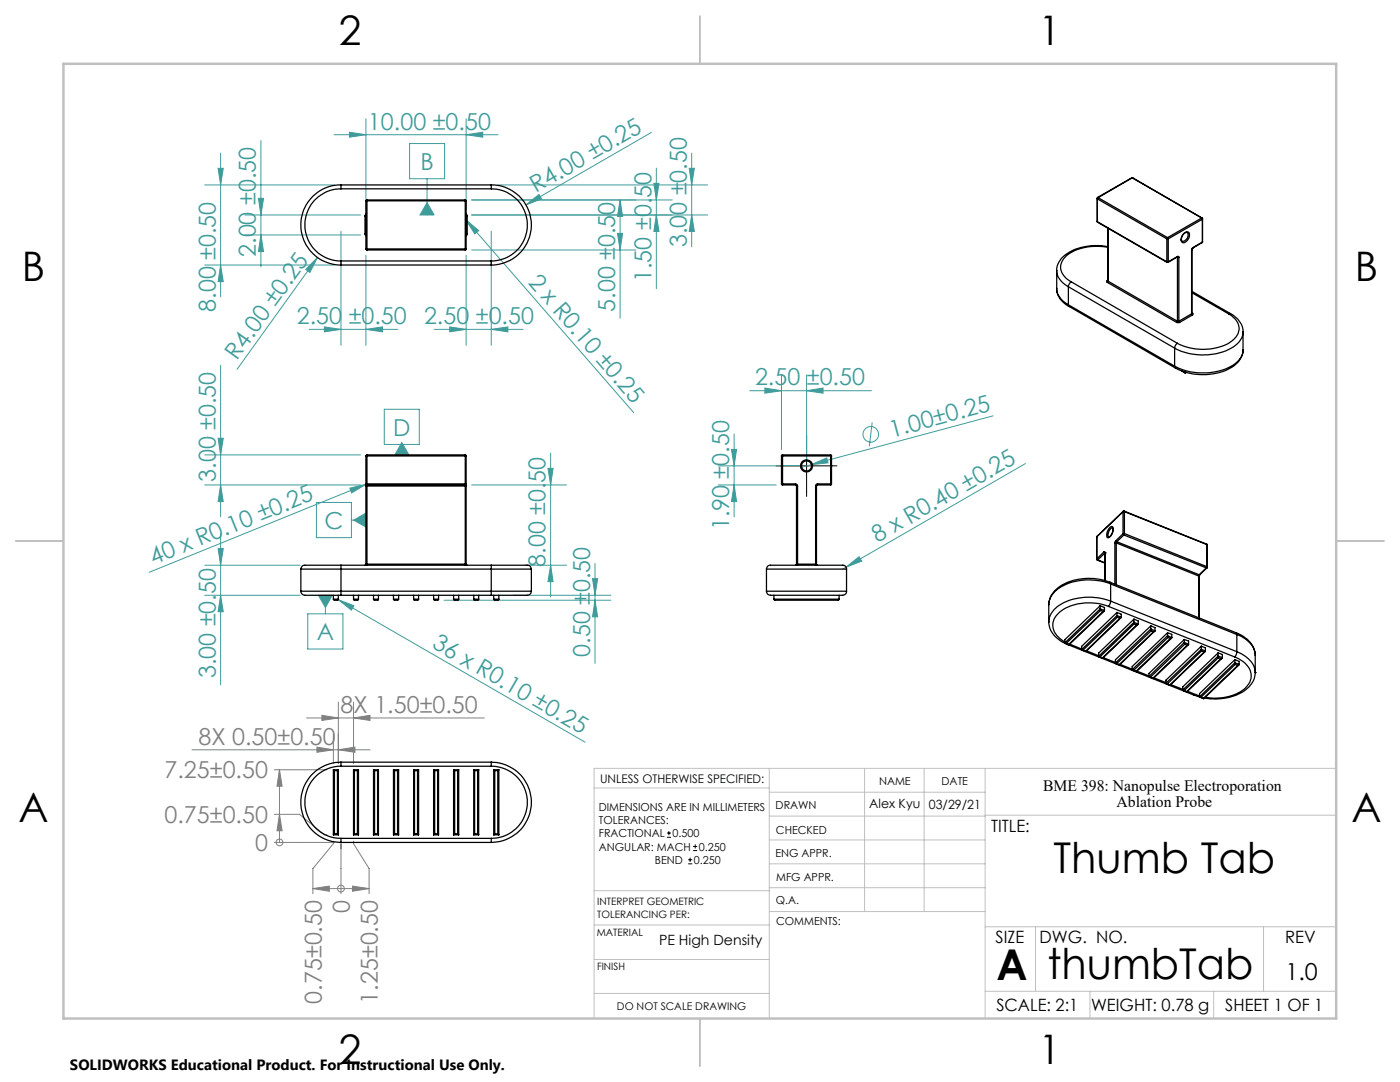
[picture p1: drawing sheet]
<svg xmlns="http://www.w3.org/2000/svg" width="279mm" height="216mm" viewBox="0 0 279 216" stroke-linecap="round" stroke-linejoin="round" font-family="sans-serif">
<g fill="none" stroke="#3f9c9a" stroke-width=".2">
<path d="M40.9 36.9h25.9M43.5 33.6h1.1l-.6 3.3zM44 30.6v28.6M51.6 39.6h1l-.5 3.3zM52.1 28v25.2M66.7 26.9h32.7M69.7 26.4l3.3 .5-3.3 .5zM73 23.7v18.1M81.7 28.6h7v7.1h-7zM85.2 35.7v7.2M93 26.9l3.3-.5v1zM93 23.7v18.1"/>
<path d="M94.1 39.9h40.1M99.3 36.9h41.9M123.8 39.9l.4 3.3h-1zM123.8 39.9v23.6M130 26.4l-25 14.5M130.5 36.6h1l-.5 3.3zM131 33.5v24.1M137.5 33.6h1.1l-.6 3.3zM138 30.6v18.6M40.9 52.9h25.9M44 52.9l.6 3.3h-1.1zM48.9 42.9h23.1"/>
<path d="M48.9 46.9h23.1M52.1 46.9l.5 3.3h-1zM63.4 51.4l-1.6 3-.8-.6zM63.4 51.4l-16.1 22.3M68.1 46.1v22.8M73 50.9v18M85.2 40.4l1.4 2.5h-2.8zM92.9 43.7l.1 .2M93 43.9l2.5 2.1-.7 .7zM93 43.9l33.5 38.4M93 50.9v18M94.1 42.9h47.1"/>
<path d="M94.1 49.9h32.8M98 46.1v22.8M105 40.9l2.6-2.1 .5 .9zM123.2 46.6h1l-.4 3.3zM131 42.9l.5 3.3h-1zM138 42.9l.6 3.3h-1.1zM44 72.9v30.2M61.7 65.7h17.7M64.7 65.2l3.4 .5-3.4 .5zM73 65.7l3.3-.5v1zM86.7 65.7h17.7M89.7 65.2l3.3 .5-3.3 .5z"/>
<path d="M98 65.7l3.4-.5v1zM149.6 78h24.3M152.6 77.4l3.4 .6-3.4 .5zM156 74.8v14.9M161 78l3.3-.6v1.1zM161 74.8v16.9M40.9 96.8h31.1M40.9 90.8h31.1M43.5 87.5h1.1l-.6 3.3zM44 96.8l.6 3.3h-1.1zM69.8 97.4l3.3-.8-2.9 1.8zM73.1 96.6l-43.3 17.6"/>
<path d="M73.2 96.6h-.1M76.7 81.7h7v7h-7zM80.2 88.7v2.1M80.2 88.3l1.4 2.5h-2.8zM94.1 96.8h19M109.4 93.5h1l-.5 3.3zM109.9 90.4v28.7M143.3 96.8h11.6M143.3 93h16.4M146 89.7h1l-.5 3.3zM146.5 96.8l.5 3.3h-1zM146.5 86.6v16.5"/>
<path d="M161.9 92.7l3.1-1.3 .2 1zM161.9 92.7l-1.9 .5M174.1 84.3l-.6 4.7M198.2 83l-36.3 9.7M204.6 92.5l-35.8 20.7M40.9 118.8h19M40.9 112.8h19M43.5 109.5h1.1l-.6 3.3zM44 106.4v30.3M44 118.8l.6 3.3h-1.1zM63.1 100.3h7v7h-7zM63.5 118.8h2.8l-1.4 2.4z"/>
<path d="M64.9 118.8v3.7M67.3 119.6l.2 .1M67.5 119.7l3.1 1.2-.5 .8zM67.5 119.7l49.3 28.4M70.1 103.8h2.9M70.6 103.8l2.4-1.4v2.8zM88.6 119.8h33.3M102.4 118.8h19.5M104.7 112.8h8.4M109.9 112.8l.5 3.3h-1zM118.3 115.5h1l-.6 3.3zM118.7 119.8l.6 3.3h-1z"/>
<path d="M118.7 112.4v20M168.8 113.2l2.7-2.1 .5 .9zM168.8 113.2l-.6 .4M61.4 122.5h7v7h-7z"/>
<circle cx="173.8" cy="86.6" r="1.56"/>
</g>
<path d="M154.9 93h12.1M161 86.9v12.2M133.1 167.1h.8M133.1 166.2h.8M133.5 165.8v.9M137.3 172.4h.8M137.3 171.6h.8M137.7 171.1v.9M138.3 169.7h.8M138.3 168.9h.8M138.7 168.5v.8" fill="none" stroke="#000" stroke-width=".2"/>
<g fill="none" stroke="#808080" stroke-width=".2">
<path d="M38.3 149.6h35.6M54.8 153.6h10.5M55.8 153.6v14.5M55.8 153.6l.5 3.3h-1zM61.2 143.3h35.5M63.3 149.1l3.2 .5-3.2 .5zM64.2 142.7l3.3 .6-3.3 .5zM66.5 146.4v5.9M67.5 149.6l3.3-.5v1zM67.5 140.1v12.2M70.6 143.3l3.2-.6v1.1zM70.6 140.1v12.2"/>
<path d="M54.8 168.1h12M54.8 162.5h5l5 4.1h.5M55.8 162.5l.5 3.3h-1zM55.8 168.1h.1M62.4 177.3h11.3M62.4 177.3l3.3-.5v1zM66.5 167.9v.4l-4.1 5v5M68.1 177.3h.1M68.1 168.3v10M70.3 176.8l3.4 .5-3.4 .5zM70.6 167.9v.4l3.1 5v5"/>
<circle cx="55.8" cy="168.1" r=".67"/>
<circle cx="68" cy="177.3" r=".68"/>
</g>
<g fill="none" stroke="#c0c0c0" stroke-width=".2">
<path d="M118.6 157.2h34.9M153.5 153.3v49.9M153.5 158.1h43.1M172.5 153.3v28.6M184.4 153.3v28.6M196.6 153.3v49.9M266.7 153.3h-148.1v49.9M118.6 177.7h35M153.5 167.6h43.1M153.5 162.8h43.1M153.5 172.4h43.1M153.5 177.1h43.1"/>
<path d="M196.6 162.7h70.1M118.6 191.5h34.9M118.6 184.6h35M118.6 198.2h34.9M153.6 181.9h43M196.6 197.8h70.1M196.6 184.9h70.1M206.7 184.9v12.9M217.5 197.8v5.4M242.2 197.8v5.4M252.2 184.9v12.9"/>
</g>
<path d="M139.7 3.2v9.5M3.1 107.9h9.6M266.7 107.9h9.5M139.7 203.2v9.6" fill="none" stroke="#c0c0c0" stroke-width=".25"/>
<path d="M12.7 12.7h254v190.5h-254z" fill="none" stroke="#c0c0c0" stroke-width=".5"/>
<path d="M63.5 118.8h2.8l-1.4 2.4zM70.6 103.8l2.4-1.4v2.8zM80.2 88.3l1.4 2.5h-2.8zM85.2 40.4l1.4 2.5h-2.8z" fill="#3f9c9a"/>
<g fill="#808080">
<path d="M55.8 162.5l.5 3.3h-1zM55.8 153.6l.5 3.3h-1z"/>
<path d="M62.4 177.3l3.3-.5v1zM70.3 176.8l3.4 .5-3.4 .5z"/>
<path d="M64.2 142.7l3.3 .6-3.3 .5zM70.6 143.3l3.2-.6v1.1zM63.3 149.1l3.2 .5-3.2 .5zM67.5 149.6l3.3-.5v1z"/>
</g>
<g fill="#3f9c9a">
<path d="M161.9 92.7l3.1-1.3 .2 1z"/>
<path d="M69.8 97.4l3.3-.8-2.9 1.8z"/>
<path d="M168.8 113.2l2.7-2.1 .5 .9z"/>
<path d="M105 40.9l2.6-2.1 .5 .9z"/>
<path d="M63.4 51.4l-1.6 3-.8-.6z"/>
<path d="M93 43.9l2.5 2.1-.7 .7z"/>
<path d="M67.5 119.7l3.1 1.2-.5 .8z"/>
<path d="M161 78l3.3-.6v1.1zM152.6 77.4l3.4 .6-3.4 .5zM98 65.7l3.4-.5v1zM89.7 65.2l3.3 .5-3.3 .5zM73 65.7l3.3-.5v1zM64.7 65.2l3.4 .5-3.4 .5z"/>
<path d="M69.7 26.4l3.3 .5-3.3 .5zM93 26.9l3.3-.5v1z"/>
<path d="M44 118.8l.6 3.3h-1.1zM43.5 109.5h1.1l-.6 3.3zM109.9 112.8l.5 3.3h-1zM109.4 93.5h1l-.5 3.3zM44 96.8l.6 3.3h-1.1zM43.5 87.5h1.1l-.6 3.3zM118.7 119.8l.6 3.3h-1zM118.3 115.5h1l-.6 3.3zM131 42.9l.5 3.3h-1zM130.5 36.6h1l-.5 3.3z"/>
<path d="M146 89.7h1l-.5 3.3zM146.5 96.8l.5 3.3h-1zM43.5 33.6h1.1l-.6 3.3zM44 52.9l.6 3.3h-1.1zM123.8 39.9l.4 3.3h-1zM123.2 46.6h1l-.4 3.3zM51.6 39.6h1l-.5 3.3zM52.1 46.9l.5 3.3h-1zM137.5 33.6h1.1l-.6 3.3zM138 42.9l.6 3.3h-1.1z"/>
</g>
<g fill="none" stroke="#000" stroke-width=".25">
<path d="M68.1 37.7a7.2 7.2 0 0 0-7.2 7.2 7.2 7.2 0 0 0 7.2 7.2M68.1 36.9a8 8 0 0 0-8.1 8 8 8 0 0 0 8.1 8M68.1 36.9v.8M68.1 37.7h29.9M68.1 36.9h29.9M73.2 39.9v.2M73.2 39.9l-.2 .2M73.2 39.9h19.7M92.9 39.9l.1 .2M92.9 39.9v.2M98 37.7a7.2 7.2 0 0 1 7.2 7.2 7.2 7.2 0 0 1-7.2 7.2M98 36.9v.8"/>
<path d="M98 36.9a8 8 0 0 1 8.1 8 8 8 0 0 1-8.1 8M219 39.6v.1M219 39.6v4.6M219 39.7l13.9 8M219 39.4v.2M219 39.4h.1M219.1 39.4l-.1 .3M219.1 39.4l13.9 8M225.8 35.5h.3M225.8 35.5h.2M225.8 35.5l-6.8 3.9M226 35.5h.1"/>
<path d="M226 35.5l-6.9 3.9M226 35.5l13.8 8M226.1 35.5l13.8 8M68.1 52.1v.8M68.1 52.1h29.9M68.1 52.9h29.9M72.8 43.1h.2M72.8 46.7h.2M72.8 46.7l.2 .3M72.8 43.1v3.6M73 40.1h.2M73 49.7h.2"/>
<path d="M73 49.7l.2 .2M73 42.7l-.2 .4M73 40.1v9.6M73.2 49.7v.2M73.2 40.1v9.6M73.2 40.1h19.7M73.2 49.7h19.7M73.2 49.9h19.7M92.9 40.1h.1M92.9 49.7h.1M92.9 49.7v.2M92.9 40.1v9.6"/>
<path d="M93 49.7l-.1 .2M93 43.1h.2M93 46.7h.2M93 42.7l.2 .4M93 40.1v9.6M93.2 46.7l-.2 .3M93.2 43.1v3.6M98 52.1v.8M210.9 57.6a4.1 4.1 0 0 0 2.5 3.6M210.9 54a3.9 3.9 0 0 0 2.3 3.2M210.9 54v3.5a4 4 0 0 0 2.3 3.3M213.2 57.2l21.2 12.3"/>
<path d="M213.2 57.2v3.6M213.8 56.2l-.4 .5-.2 .5M213.8 56.2l21.2 12.3M219 44.2v.1M219 44.2l13.9 8M219 44.3l13.9 8.1M221 56l-.1 .1 .1 .2M221 56.3l13.8 8M221.1 49.2a11 11 0 0 0-9 2.1 3.7 3.7 0 0 0-1.2 2.7M221.1 49.4a10.1 10.1 0 0 0-8.6 2 2.77 2.77 0 0 0 .6 4.4l.7 .4M221.1 56v.1M221.1 45.5v10.5h-.1"/>
<path d="M221.1 56h-.1M221.1 56.1l-.1 .2M221.1 56.1l13.9 8M221.1 45.5v10.6M232.9 47.7h.3M232.9 52.2h.3M232.9 52.2v.2M232.9 47.7v4.5M232.9 52.4h.2M233 47.4l.2 .3M233 47.4l-.1 .3M233.2 52.2l-.1 .2"/>
<path d="M233.2 47.7v4.5M234.9 51.3h.1M235 51.3h.1M235 51.3l-1.9 1.1M235 51.2h.2l.1 .1M235 51.3h.3M235 51.2v.1M235 51.2l-1.8 1M235 51.3v12.8M235.3 51.3v12.8M236.3 46.5a.62 .62 0 0 1 .9-.2 .62 .62 0 0 1 .1 .9 1.29 1.29 0 0 1-1.4 1.2 1.33 1.33 0 0 1 .4-1.9zM236.9 46.4a1.09 1.09 0 0 1 0 1.2 1.09 1.09 0 0 1-1.1 .5 1.34 1.34 0 0 1 1.1-1.7"/>
<path d="M237.8 49.9v12.7M237.9 49.8l-.1 .1M237.9 49.8v12.7M237.9 58.1l7.7 4.5M237.9 58.4l7.3 4.2M238.1 49.5l-.2 .3M238.1 49.4l-.3 .5M238.1 49.4v.1M239.8 43.5l.2 .2M239.8 43.5h.1M239.8 43.5l-6.8 3.9M239.9 43.5l.1 .2"/>
<path d="M239.9 48.4l-1.8 1.1M240 48.3l-.1 .1M240 43.7l-6.8 4M240 43.7v4.6M240 48.3l-1.9 1.1M240 43.7h.1M240 48.3h.1M213.2 60.8l.2 .4M213.2 60.8l21.2 12.3M213.4 61.2l21.2 12.2M234.4 73.1l.2 .3M234.4 69.5v3.6"/>
<path d="M234.8 64.3h.6M235 68.5l-.4 .4-.2 .6M235 64.1h.3M235 64.1l-.2 .2M235.3 64.1l.1 .2M235.9 74l.6 .4M236.1 74.1l.4 .3M236.5 74.4h.1M236.5 74.3v.1M236.7 74.3l-.2 .1M237.8 62.6l.1 .3M237.8 62.6l-2.5 1.5"/>
<path d="M237.9 62.5h.1M237.9 62.5l-.1 .1M237.9 62.5l.2 .2-.2 .2M237.9 62.9l-2.5 1.4M245.2 62.6a3.3 3.3 0 0 1 2 3.7 5.9 5.9 0 0 1-4.7 3.2 11.4 11.4 0 0 1-7.5-1M245.6 62.6a4.5 4.5 0 0 1 2.5 3.6M245.6 62.6h-.4M248.1 69.8a4.8 4.8 0 0 1-3.4 4.1 12.3 12.3 0 0 1-10.1-.5M248.1 66.2a4.2 4.2 0 0 1-3 3.6 12.4 12.4 0 0 1-10.7-.3M248.1 69.8a4.2 4.2 0 0 1-3 3.6 12.7 12.7 0 0 1-10.7-.3M248.1 66.2v3.6M73 91h.2"/>
<path d="M73 96.6h.2M73 96.6l.2 .2M73 97h.2M73 96.6v.4M73 91v5.6M73 97v15.6M73.2 96.6v.2M73.2 90.8v.2M73.2 90.8l-.2 .2M73.2 96.8v.2M73.2 91v5.6M73.2 97v15.6"/>
<path d="M73.2 91h19.7M73.2 96.6h19.7M73.2 90.8h19.7M73.2 96.8h19.7M73.2 97h19.7M92.9 90.8l.1 .2M92.9 91h.1M92.9 90.8v.2M92.9 96.6h.1M92.9 96.6v.2M92.9 97h.1M92.9 96.8v.2"/>
<path d="M92.9 91v5.6M92.9 97v15.6M93 96.6l-.1 .2M93 96.6v.4M93 91v5.6M93 97v15.6M156 91h.2M156 96.6h.2M156 96.6l.2 .2M156 91v5.6M156.2 90.8v.2M156.2 96.6v.2"/>
<path d="M156.2 90.8l-.2 .2M156.2 91h9.6M156.2 96.6h2.6M156.2 90.8h9.6M156.2 96.8h2.6M156.2 91v5.6M158.8 96.6h.2l.2 .4M158.8 96.6v.2M158.8 96.8l.2 .2M159 97h.2M159 97v15.6M159.2 97v15.6"/>
<path d="M162.8 97h.1M162.8 97v15.6M162.9 97v15.6M163.2 96.6v.2M163.2 96.6l-.4 .2v.2M163.2 96.8l-.3 .2M163.2 96.6h2.6M163.2 96.8h2.6M165.8 91h.1M165.8 90.8v.2M165.8 90.8l.1 .2M165.8 96.6h.1"/>
<path d="M165.8 96.6v.2M165.8 91v5.6M165.9 96.6l-.1 .2M165.9 91v5.6M60 118a1.09 1.09 0 0 0 1.6 .8h6.5M60 113.6h8.1M60 118h8.1M60 113.6v4.4M66.5 119.6l.2 .2h.7l.1-.2M66.5 119.6h1M66.5 118.8v.8M67.5 118.8v.8"/>
<path d="M68.1 112.8h-6.9a.86 .86 0 0 0-1.2 .8M68.1 112.8v.8M68.1 118v.8M68.1 113.6v4.4M68.1 118h29.9M68.1 113.6h29.9M68.1 112.8h29.9M68.1 118.8h29.9M70.6 119.6l.1 .2h.7l.1-.2M70.6 119.6h.9M70.6 118.8v.8M71.5 118.8v.8"/>
<path d="M73 112.6l-.2 .2M73 112.6h.2M73.2 112.6v.2M73.2 112.6h19.7M74.5 119.6l.1 .2h.8l.1-.2M74.5 119.6h1M74.5 118.8v.8M75.5 118.8v.8M78.5 119.6l.2 .2h.7l.2-.2M78.5 119.6h1.1M78.5 118.8v.8M79.6 118.8v.8"/>
<path d="M82.5 119.6l.2 .2h.7l.1-.2M82.5 119.6h1M82.5 118.8v.8M83.5 118.8v.8M86.5 119.6l.2 .2h.7l.1-.2M86.5 119.6h1M86.5 118.8v.8M87.5 118.8v.8M90.5 119.6l.2 .2h.7l.1-.2M90.5 119.6h1M90.5 118.8v.8M91.5 118.8v.8"/>
<path d="M92.9 112.6h.1M92.9 112.6v.2M93 112.6l.2 .2M94.5 119.6l.2 .2h.7l.1-.2M94.5 119.6h1M94.5 118.8v.8M95.5 118.8v.8M98 112.8h6.9a.86 .86 0 0 1 1.1 .8M98 118v.8M98 112.8v.8M98 118h8M98 113.6h8"/>
<path d="M98 113.6v4.4M98.5 119.6l.2 .2h.7l.2-.2M98.5 119.6h1.1M98.5 118.8v.8M99.6 118.8v.8M106 118a1.09 1.09 0 0 1-1.5 .8h-6.5M106 113.6v4.4M153 118h15.9M153 113.6h15.9M153 118a1.09 1.09 0 0 0 1.5 .8h13.6a.81 .81 0 0 0 .8-.8M153 113.6a.94 .94 0 0 1 1.3-.8h13.8a.76 .76 0 0 1 .8 .8M153 113.6v4.4"/>
<path d="M154.4 119.6l.2 .2h12.7l.2-.2M154.4 119.6h13.1M154.4 118.8v.8M159 112.6h.2M159 112.6l-.2 .2M159.2 112.6v.2M159.2 112.6h3.6M162.8 112.6v.2M162.8 112.6h.1M162.9 112.6l.3 .2M167.5 118.8v.8M168.9 113.6v4.4"/>
<path d="M218.9 111.6l.1 .2M218.9 111.5l.2 .2M218.9 111.5v.1M218.9 107.1v4.5M218.9 107v.1M219 111.8l1.5 .6M219.1 111.7l-.1 .1M219.1 111.7l1.4 .6M220.3 110.1h.2v.1M220.3 110.1l.2 .3M220.3 110.1l-1.4 1.4M220.5 110.3h.1"/>
<path d="M220.5 110.4h.1M220.5 110.3v5.6M220.5 110.4l-1.4 1.3M220.5 110.2v.1M220.5 110.2v5.7M221.4 105.3a.42 .42 0 0 1 .6-.2 .42 .42 0 0 1 .1 .6 1.45 1.45 0 0 1-1.1 1.6 1.89 1.89 0 0 1 .4-2zM221.5 116.2a11.1 11.1 0 0 0-10.7 1.4 4 4 0 0 0-1.5 3.1M221.5 116.2l.2 .3M221.5 116.2l25.2 10.1M221.7 105.5l.2-.2a.22 .22 0 0 1 .2 .1 .22 .22 0 0 1 0 .3l-.2 .8-.5 .7a.39 .39 0 0 1-.4-.3 .39 .39 0 0 1 .2-.4zM221.7 119.9l-.5 1.1M221.7 119.9a11.8 11.8 0 0 0-10.6 1.1 4 4 0 0 0-1.8 3.1"/>
<path d="M221.7 116.5a11.3 11.3 0 0 0-11.3 1.6 4 4 0 0 0-1.1 2.6M221.7 116.5v3.4M221.7 119.9l25.1 10.1M221.7 116.5l25.1 10.1M222.5 108.4v8.2M222.7 107.9l-.2 .5M222.7 107.9l.2 .2M222.8 108.3l-.3 .1M222.8 108.3l16.4 6.6M222.8 108.3v8.4M222.9 108.1l-.1 .2M222.9 108.1l16.4 6.6"/>
<path d="M224.1 106.5l.2 .3M224.1 102.1l-5.2 5M224.1 102.1v4.4M224.1 106.5l-1.4 1.4M224.2 102l-.1 .1M224.2 102l-5.3 5M224.3 106.8l16.4 6.5M224.3 106.8l-1.4 1.3M224.4 102h-.2M224.4 102v.1M224.4 102l16.4 6.6M224.4 106.5l-.1 .3"/>
<path d="M224.4 106.5h-.3M224.4 102.1h-.3M224.4 106.5l16.4 6.6M224.4 102.1v4.4M224.4 102.1l16.4 6.6M239.2 114.9l.1 .1M239.2 114.9v8.4M239.3 114.7l-.1 .2M239.3 115v8.3M239.5 114.7l-.2 .3M239.5 114.7h-.2M240.7 113.3h.2"/>
<path d="M240.7 113.3l-1.4 1.4M240.8 108.6l.1 .2M240.8 108.6v.1M240.8 113.1l-.1 .2M240.8 113.1l.1 .1M240.8 108.7l.1 .1M240.8 108.7v4.4M240.9 113.3l-1.4 1.4M240.9 113.2v.1M240.9 108.8v4.4M209.3 120.7v3.4a5.3 5.3 0 0 0 3.8 4.5M212.5 128.3l.3 .1"/>
<path d="M212.6 128.4l.8 .3M212.8 128.4l.5 .2M213.1 128.6h.1M213.1 128.6l25.2 10.1M213.3 128.6l.1 .1M213.5 128.5l2.4 1M215.9 129.6l.2 .1M216 129.7l.7 .3M216.1 129.7l.6 .2M216.7 129.9v.1M216.9 129.9l2.4 .9M219.3 131l.2 .1"/>
<path d="M219.3 131.1l.8 .2M219.5 131.1l.5 .2M219.6 121.5v.3M219.6 120.9l.8 .3v.6M219.6 120.9l-7.1 6.7v.7M219.6 121.5l.8 .3M219.6 121.5l-7.1 6.8M219.6 120.9v.6M219.6 121.8l.5 .2M219.6 121.8l-6.8 6.6M220 131.3h.1M220.1 122l-6.8 6.6"/>
<path d="M220.2 131.2l2.4 1M220.4 121.9l-7 6.8M220.4 121.8l-.3 .2M221.2 121a10.5 10.5 0 0 0-9.6 1.1 3.3 3.3 0 0 0 .2 5.5l.7 .5M221.2 121l25.2 10.1M222.6 132.3l.3 .1M222.7 132.4l.7 .3M222.9 132.4l.5 .2M222.9 122.8l.1 .4M222.9 122.2l.9 .4v.6M222.9 122.2l-7 6.8v.6M222.9 122.8l.9 .4"/>
<path d="M222.9 122.8l-7 6.8M222.9 122.2v.6M223 123.2l.5 .2M223 123.2l-6.9 6.5M223.4 132.6v.1M223.5 123.4l-6.8 6.5M223.6 132.6l2.4 .9M223.7 123.3l-7 6.7M223.8 123.2l-.3 .2M226 133.6l.2 .2M226.1 133.7l.7 .3M226.2 133.8l.5 .1"/>
<path d="M226.3 124.2v.3M226.3 123.5l.9 .4v.6M226.3 123.5l-7 6.8v.7M226.3 124.2l-7 6.8M226.3 124.2l.9 .3M226.3 123.5v.7M226.3 124.5l-6.8 6.6M226.3 124.5l.6 .2M226.9 124.7l-6.9 6.6M226.9 133.9l2.4 1M227.1 124.6l-7 6.7M227.2 124.5l-.3 .2"/>
<path d="M229.3 135l.3 .1M229.4 135.1l.8 .3M229.6 135.1l.5 .2M229.7 125.5v.4M229.7 124.9l.8 .3v.7M229.7 124.9l-7.1 6.8v.6M229.7 125.5l-7.1 6.8M229.7 125.5l.8 .4M229.7 124.9v.6M229.7 125.9l-6.8 6.5M229.7 125.9l.5 .1M230.1 135.3l.1 .1"/>
<path d="M230.2 126l-6.8 6.6M230.3 135.3l2.4 .9M230.4 125.9l-7 6.8M230.5 125.9l-.3 .1M232.7 136.3l.3 .2M232.8 136.4l.7 .3M233 136.5l.5 .2M233 126.9l.1 .3M233 126.3l.9 .3v.6M233 126.3l-7 6.7v.6M233 126.9l.9 .3M233 126.9l-7 6.7"/>
<path d="M233 126.3v.6M233.1 127.2l.5 .2M233.1 127.2l-6.9 6.6M233.5 136.7h.1M233.6 127.4l-6.9 6.5M233.6 136.6l2.4 .9M233.8 127.3l-7.1 6.6M233.9 127.2l-.3 .2M236 137.7l.3 .1M236.1 137.8l.8 .3M236.3 137.8l.5 .2M236.4 128.2v.4"/>
<path d="M236.4 127.6l.8 .3v.7M236.4 127.6l-7.1 6.8v.6M236.4 128.2l-7.1 6.8M236.4 128.2l.8 .4M236.4 127.6v.6M236.4 128.6l-6.8 6.5M236.4 128.6l.5 .2M236.8 138l.1 .1M236.9 128.8l-6.8 6.5M237 137.9l1.6 .7M237.2 128.7l-7 6.7M237.2 128.6l-.3 .2"/>
<path d="M238.3 138.7l1.1 .4M238.6 138.6l.8 .3M238.6 138.6l-.3 .1M239.4 139l.3 .1M239.5 139.1l.7 .3M239.7 139.1l.5 .2M239.7 129.6l.1 .3M239.7 128.9l.9 .4v.6M239.7 128.9l-7 6.8v.6M239.7 129.6l-7 6.7M239.7 129.6l.9 .3M239.7 128.9v.7"/>
<path d="M239.8 129.9l.5 .2M239.8 129.9l-6.8 6.6M240.3 130.1l-6.8 6.6M240.5 130l-7 6.7M240.6 129.9l-.3 .2M243.1 130.9l.1 .3M243.1 130.3l.8 .3v.6M243.1 130.3l-7.1 6.8v.6M243.1 130.9l-7.1 6.8M243.1 130.9l.8 .3M243.1 130.3v.6M243.2 131.2l-6.9 6.6"/>
<path d="M243.2 131.2l.5 .2M243.7 131.4l-6.9 6.6M243.9 131.3l-7 6.8M243.9 131.2l-.2 .2M246.4 131.1a4.3 4.3 0 0 1 3.3 4 4.7 4.7 0 0 1-3.4 3.5 11.3 11.3 0 0 1-5.8 .5M246.5 132.3v.3M246.5 131.6l.8 .4v.6M246.5 131.6l-7.1 6.8v.6M246.5 132.3l-7.1 6.7M246.5 132.3l.8 .3M246.5 131.6v.7M246.5 132.6l-6.8 6.5"/>
<path d="M246.5 132.6l.5 .2M246.7 126.3a5.3 5.3 0 0 1 3.8 4.4M246.7 126.3l.1 .3M246.8 130l-.1 .6-.3 .5M246.8 130a5.1 5.1 0 0 1 3.7 4.2M246.8 126.6a5 5 0 0 1 3.7 4.2v3.4M246.8 126.6v3.4M247 132.8l-6.8 6.5M247.3 132.7l-7.1 6.6M247.3 132.6l-.3 .2M250.5 134.2a5.3 5.3 0 0 1-3.9 4.5 11.9 11.9 0 0 1-6.2 .6M250.5 134.2h.1"/>
<path d="M66.5 153.6l.2 .2M66.5 153.6v13M66.5 153.6h1M66.7 153.8v12.6M66.7 153.8h.6M67.3 153.8v12.6M67.5 153.6l-.2 .2M67.5 153.6v13M68.1 152.1a8 8 0 0 0-8.1 8 8 8 0 0 0 8.1 8M68.1 152.1v.8M68.1 152.9a7.2 7.2 0 0 0-7.2 7.2 7.2 7.2 0 0 0 7.2 7.2M68.1 152.9h29.9"/>
<path d="M68.1 152.1h29.9M70.6 153.6l.1 .2M70.6 153.6v13M70.6 153.6h.9M70.7 153.8v12.6M70.7 153.8h.6M71.3 153.8v12.6M71.5 153.6l-.2 .2M71.5 153.6v13M74.5 153.6l.3 .2M74.5 153.6v13M74.5 153.6h1"/>
<path d="M74.8 153.8v12.6M74.8 153.8h.6M75.4 153.8v12.6M75.5 153.6l-.1 .2M75.5 153.6v13M78.5 153.6l.2 .2M78.5 153.6v13M78.5 153.6h1.1M78.7 153.8v12.6M78.7 153.8h.6M79.3 153.8v12.6M79.6 153.6l-.3 .2"/>
<path d="M79.6 153.6v13M82.5 153.6l.2 .2M82.5 153.6v13M82.5 153.6h1M82.7 153.8v12.6M82.7 153.8h.6M83.3 153.8v12.6M83.5 153.6l-.2 .2M83.5 153.6v13M86.5 153.6l.2 .2M86.5 153.6v13M86.5 153.6h1"/>
<path d="M86.7 153.8v12.6M86.7 153.8h.6M87.3 153.8v12.6M87.5 153.6l-.2 .2M87.5 153.6v13M90.5 153.6l.2 .2M90.5 153.6v13M90.5 153.6h1M90.7 153.8v12.6M90.7 153.8h.6M91.3 153.8v12.6M91.5 153.6l-.2 .2"/>
<path d="M91.5 153.6v13M94.5 153.6l.2 .2M94.5 153.6v13M94.5 153.6h1M94.7 153.8v12.6M94.7 153.8h.6M95.3 153.8v12.6M95.5 153.6l-.2 .2M95.5 153.6v13M98 152.1a8 8 0 0 1 8 8 8 8 0 0 1-8 8M98 152.9a7.2 7.2 0 0 1 7.2 7.2 7.2 7.2 0 0 1-7.2 7.2M98 152.1v.8"/>
<path d="M98.5 153.6l.2 .2M98.5 153.6v13M98.5 153.6h1.1M98.7 153.8v12.6M98.7 153.8h.6M99.3 153.8v12.6M99.6 153.6l-.3 .2M99.6 153.6v13M66.5 166.6h1M66.7 166.4l-.2 .2M66.7 166.4h.6M67.3 166.4l.2 .2"/>
<path d="M68.1 167.3v.8M68.1 168.1h29.9M68.1 167.3h29.9M70.6 166.6h.9M70.7 166.4l-.1 .2M70.7 166.4h.6M71.3 166.4l.2 .2M74.5 166.6h1M74.8 166.4l-.3 .2M74.8 166.4h.6M75.4 166.4l.1 .2M78.5 166.6h1.1"/>
<path d="M78.7 166.4l-.2 .2M78.7 166.4h.6M79.3 166.4l.3 .2M82.5 166.6h1M82.7 166.4l-.2 .2M82.7 166.4h.6M83.3 166.4l.2 .2M86.5 166.6h1M86.7 166.4l-.2 .2M86.7 166.4h.6M87.3 166.4l.2 .2M90.5 166.6h1"/>
<path d="M90.7 166.4l-.2 .2M90.7 166.4h.6M91.3 166.4l.2 .2M94.5 166.6h1M94.7 166.4l-.2 .2M94.7 166.4h.6M95.3 166.4l.2 .2M98 167.3v.8M98.5 166.6h1.1M98.7 166.4l-.2 .2M98.7 166.4h.6M99.3 166.4l.3 .2"/>
<circle cx="161" cy="93" r="1"/>
<circle cx="161" cy="93" r="1.19"/>
</g>
<g font-size="8.5">
<text x="210.3" y="174.2">Thumb Tab</text>
<text x="198.9" y="195.5">A</text>
<text x="209.1" y="195.4">thumbTab</text>
</g>
<g font-size="8.1">
<text x="67.6" y="8.9">2</text>
<text x="207.3" y="8.9">1</text>
<text x="4.4" y="56.2">B</text>
<text x="270.4" y="56.2">B</text>
<text x="3.7" y="164.1">A</text>
<text x="269.7" y="164.1">A</text>
<text x="67.6" y="212.4">2</text>
<text x="207.3" y="212.4">1</text>
</g>
<g font-size="4.7" fill="#3f9c9a">
<text x="73.4" y="25.9">10.00 ±0.50</text>
<text x="83.9" y="33.9">B</text>
<text x="106.9" y="38.6" transform="rotate(-30 106.9 38.6)">R4.00 ±0.25</text>
<text x="51.1" y="51.3" transform="rotate(-90 51.1 51.3)">2.00 ±0.50</text>
<text x="137.1" y="49.3" transform="rotate(-90 137.1 49.3)">3.00 ±0.50</text>
<text x="105.3" y="56.4" transform="rotate(49 105.3 56.4)">2 x R0.10 ±0.25</text>
<text x="130" y="56.3" transform="rotate(-90 130 56.3)">1.50 ±0.50</text>
<text x="43" y="62.2" transform="rotate(-90 43 62.2)">8.00 ±0.50</text>
<text x="59.2" y="64.7">2.50 ±0.50</text>
<text x="84.6" y="64.7">2.50 ±0.50</text>
<text x="122.7" y="62.2" transform="rotate(-90 122.7 62.2)">5.00 ±0.50</text>
<text x="47.3" y="72" transform="rotate(-54 47.3 72)">R4.00 ±0.25</text>
<text x="150.7" y="76.9">2.50 ±0.50</text>
<text x="78.5" y="86.9">D</text>
<text x="178" y="87.3" transform="rotate(-15 178 87.3)">1.00±0.25</text>
<text x="43" y="96.1" transform="rotate(-90 43 96.1)">3.00 ±0.50</text>
<text x="64.8" y="105.5">C</text>
<text x="145.5" y="105.8" transform="rotate(-90 145.5 105.8)">1.90 ±0.50</text>
<text x="30.6" y="112.8" transform="rotate(-22 30.6 112.8)">40 x R0.10 ±0.25</text>
<text x="108.9" y="113.1" transform="rotate(-90 108.9 113.1)">8.00 ±0.50</text>
<text x="175.1" y="108.4" transform="rotate(-30 175.1 108.4)">8 x R0.40 ±0.25</text>
<text x="63.2" y="127.7">A</text>
<text x="86" y="129.2" transform="rotate(30 86 129.2)">36 x R0.10 ±0.25</text>
<text x="117.8" y="131" transform="rotate(-90 117.8 131)">0.50 ±0.50</text>
<text x="43" y="135.3" transform="rotate(-90 43 135.3)">3.00 ±0.50</text>
</g>
<g font-size="4.7" fill="#808080">
<text x="68" y="142.2">8X 1.50±0.50</text>
<text x="39.6" y="148.6">8X 0.50±0.50</text>
<text x="32.8" y="155.3">7.25±0.50</text>
<text x="32.8" y="164.2">0.75±0.50</text>
<text x="50.9" y="169.8">0</text>
<text x="69.8" y="182.2" transform="rotate(-90 69.8 182.2)">0</text>
<text x="64.2" y="200.3" transform="rotate(-90 64.2 200.3)">0.75±0.50</text>
<text x="75.4" y="200.3" transform="rotate(-90 75.4 200.3)">1.25±0.50</text>
</g>
<text font-size="4.7" x="256.5" y="195.5">1.0</text>
<g font-size="3.4">
<text x="197.8" y="166">TITLE:</text>
<text x="198.7" y="188.1">SIZE</text>
<text x="207.5" y="188.1">DWG. NO.</text>
<text x="256.5" y="188.2">REV</text>
<text x="198.8" y="201.7">SCALE: 2:1</text>
<text x="217.7" y="201.8">WEIGHT: 0.78 g</text>
<text x="244.5" y="201.7">SHEET 1 OF 1</text>
</g>
<g font-size="3.2">
<text x="208.2" y="157.9">BME 398: Nanopulse Electroporation</text>
<text x="222.8" y="161.1">Ablation Probe</text>
</g>
<text font-size="3" x="14" y="213.5">SOLIDWORKS Educational Product. For Instructional Use Only.</text>
<text font-size="2.8" x="131.5" y="188.5">PE High Density</text>
<g font-size="2.5">
<text x="173.5" y="161.3">Alex Kyu</text>
<text x="185.4" y="161.4">03/29/21</text>
</g>
<text font-size="2.4" x="119.8" y="156.2">UNLESS OTHERWISE SPECIFIED:</text>
<g font-size="2.2">
<text x="119.5" y="161.8">DIMENSIONS ARE IN MILLIMETERS</text>
<text x="154.8" y="161.4">DRAWN</text>
<text x="175.4" y="156.6">NAME</text>
<text x="187.9" y="156.7">DATE</text>
<text x="119.5" y="164.4">TOLERANCES:</text>
<text x="119.5" y="167.1">FRACTIONAL</text>
<text x="134.2" y="167.1">0.500</text>
<text x="154.9" y="166.3">CHECKED</text>
<text x="119.5" y="169.7">ANGULAR: MACH</text>
<text x="130.7" y="172.4">BEND</text>
<text x="138.5" y="172.4">0.250</text>
<text x="139.5" y="169.7">0.250</text>
<text x="154.8" y="171">ENG APPR.</text>
<text x="154.9" y="175.7">MFG APPR.</text>
<text x="154.9" y="180.4">Q.A.</text>
<text x="154.9" y="184.6">COMMENTS:</text>
</g>
<text font-size="2.1" x="123.1" y="201.6">DO NOT SCALE DRAWING</text>
<g font-size="2">
<text x="119.2" y="180.6">INTERPRET GEOMETRIC</text>
<text x="119.2" y="183.1">TOLERANCING PER:</text>
<text x="119.1" y="186.7">MATERIAL</text>
<text x="119.1" y="193.5">FINISH</text>
</g>
</svg>
